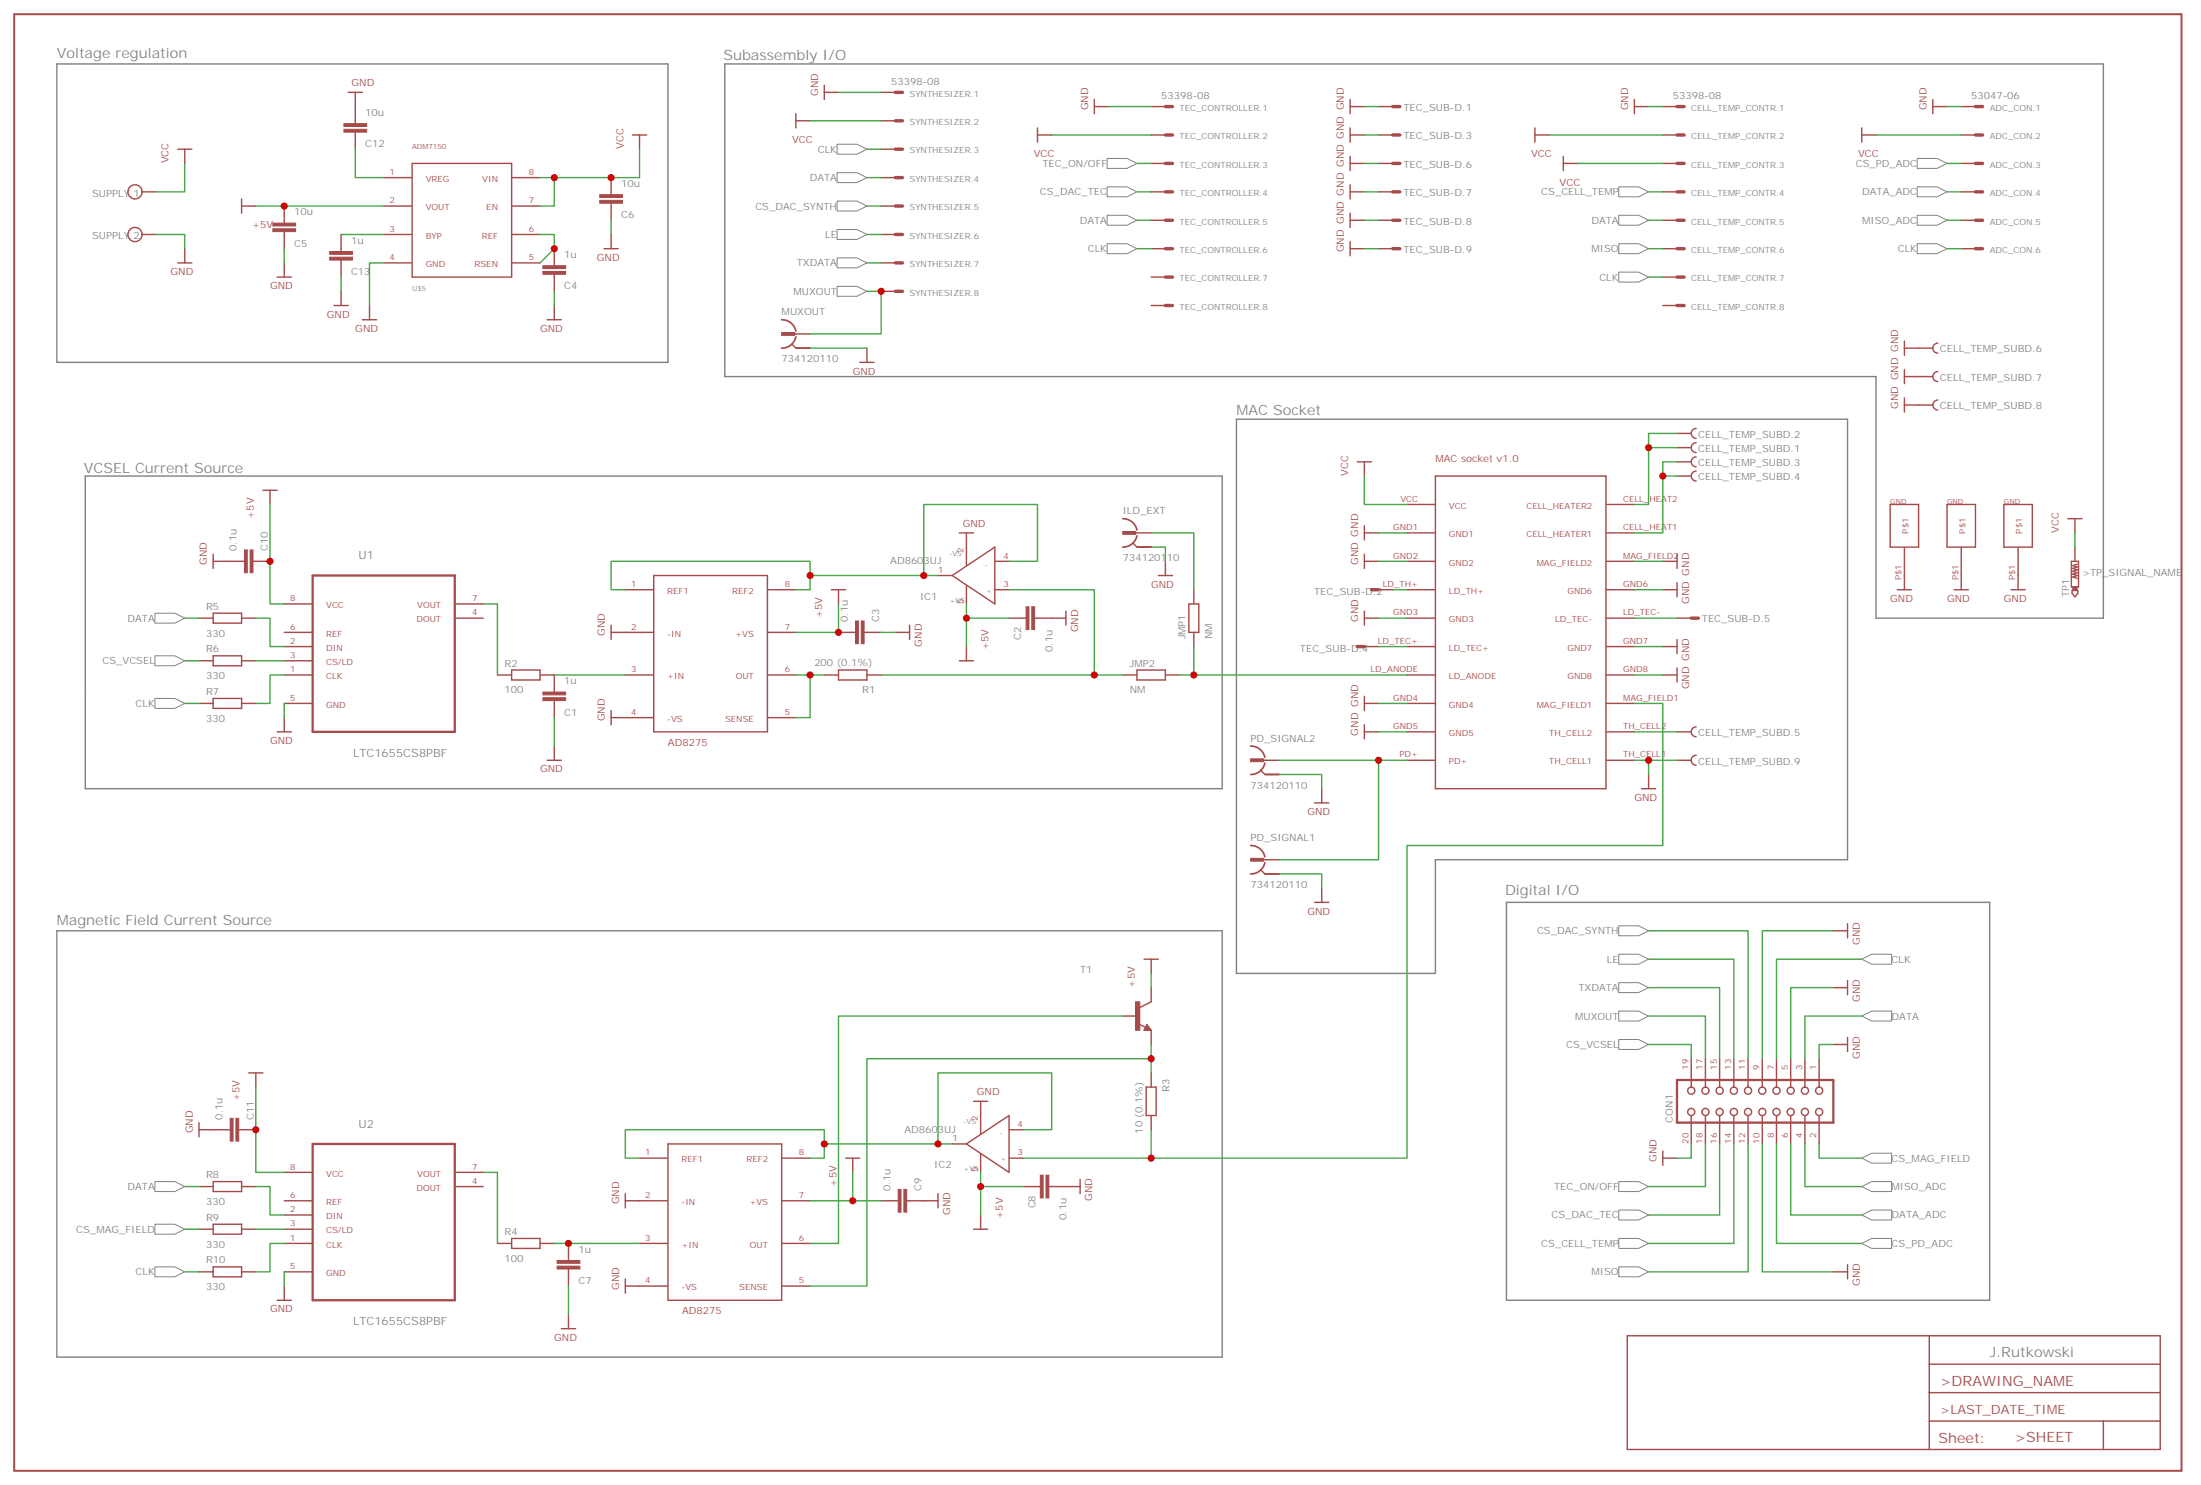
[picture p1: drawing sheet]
<svg xmlns="http://www.w3.org/2000/svg" width="546mm" height="369mm" viewBox="0 0 546 369" stroke-linecap="round" stroke-linejoin="round" font-family="sans-serif">
<path d="M14.1 15.9h151.7v74.1h-151.7zM179.9 15.9h342.2v137.6h-56.4v-60h-285.8zM21.2 118.2h282.2v77.6h-282.2zM306.9 104.1h151.7v109.3h-102.3v28.3h-49.4zM14.1 231.1h289.3v105.8h-289.3zM373.9 224h120v98.8h-120z" fill="none" stroke="#828282" stroke-width=".35"/>
<g fill="none" stroke="#a64a4a" stroke-width=".35">
<path d="M44.1 37h3.5M45.9 37v3.6M86.4 22.9h3.6M88.2 22.9v7.8M88.2 32.8v4.2M157 33.5h3.5M158.7 33.5v3.5M197.6 30h3.5M197.6 28.2v3.6M204.6 22.9h3.5M204.6 21.2v3.5M218.7 22.9h3.5"/>
<path d="M218.7 30h3.5M218.7 37h3.5M257.5 33.5h3.6M257.5 31.8v3.5M271.6 26.5h3.6M271.6 24.7v3.5M285.8 33.5h3.4M285.8 26.5h3.4M335.1 33.5h3.6M335.1 26.5h3.6M335.1 24.7v3.5M335.1 31.8v3.5"/>
<path d="M335.1 38.8v3.5M342.2 33.5h3.5M342.2 26.5h3.5M381 33.5h3.5M381 31.8v3.5M388.1 38.8v3.5M405.7 26.5h3.5M405.7 24.7v3.5M412.7 33.5h3.5M412.7 26.5h3.5M462.1 33.5h3.6M462.1 31.8v3.5"/>
<path d="M479.8 26.5h3.5M479.8 24.7v3.5M486.8 33.5h3.5M486.8 26.5h3.5M35.3 47.6a1.76 1.76 0 0 0-2.5-1.6 1.76 1.76 0 0 0-.4 3 1.76 1.76 0 0 0 2.8-.9l.1-.5M35.3 58.2h3.5M35.3 47.6h3.5M60 51.2h3.5M60 49.4v3.5M70.6 51.2v4.2M70.6 57.5v4.2M84.7 58.2v4.2"/>
<path d="M95.2 51.2h7M95.2 44.1h7M95.2 58.2h7M102.3 40.6h24.7v28.2h-24.7zM127.1 51.2h7M127.1 44.1h7M127.1 58.2h7M151.7 44.1v4.2M151.7 50.4v4.3M151.7 58.2v3.5M218.7 51.2h3.5M218.7 44.1h3.5"/>
<path d="M218.7 58.2h3.5M285.8 40.6h3.4M285.8 47.6h3.4M285.8 54.7h3.4M335.1 40.6h3.6M335.1 47.6h3.6M335.1 54.7h3.6M335.1 45.9v3.5M335.1 52.9v3.5M335.1 60v3.5M342.2 40.6h3.5M342.2 47.6h3.5"/>
<path d="M342.2 54.7h3.5M388.1 40.6h3.5M412.7 40.6h3.5M412.7 47.6h3.5M412.7 54.7h3.5M486.8 40.6h3.5M486.8 47.6h3.5M486.8 54.7h3.5M44.1 65.3h3.5M45.9 61.7v3.6M68.8 68.8h3.5M70.6 65.3v3.5"/>
<path d="M82.9 75.8h3.5M84.7 64.6v4.2M84.7 72.3v3.5M90 79.4h3.5M91.7 75.8v3.6M95.2 65.3h7M127.1 65.3h7M135.8 79.4h3.5M137.6 61.7v4.3M137.6 68.1v4.2M137.6 75.8v3.6M149.9 61.7h3.6"/>
<path d="M218.7 65.3h3.5M218.7 72.3h3.5M285.8 68.8h3.4M285.8 61.7h3.4M285.8 75.8h3.4M335.1 61.7h3.6M342.2 61.7h3.5M412.7 68.8h3.5M412.7 61.7h3.5M412.7 75.8h3.5M486.8 61.7h3.5M196.5 85.4l1.1 1"/>
<path d="M196.8 82.9h4.3M197.6 86.4h3.5M213.4 90h3.6M215.2 86.4v3.6M472.7 86.4h7M472.7 84.7v3.5M472.7 91.7v3.5M472.7 98.8v3.5M472.7 93.5h7M481 85.2a1.23 1.23 0 0 0-1.2 1.2 1.23 1.23 0 0 0 1.2 1.3M481 92.3a1.23 1.23 0 0 0-1.2 1.2 1.23 1.23 0 0 0 1.2 1.2M481 99.3a1.23 1.23 0 0 0-1.2 1.2 1.23 1.23 0 0 0 1.2 1.3"/>
<path d="M336.9 114.7h3.5M338.7 114.7v3.5M356.3 118.2h42.3v77.6h-42.3zM416.3 118.2h3.4M416.3 114.7h3.4M416.3 111.1h3.4M416.3 107.6h3.4M421 109.9a1.23 1.23 0 0 0-1.2 1.2 1.23 1.23 0 0 0 1.2 1.3M421 106.4a1.23 1.23 0 0 0-1.2 1.2 1.23 1.23 0 0 0 1.2 1.2M421 113.4a1.23 1.23 0 0 0-1.2 1.3 1.23 1.23 0 0 0 1.2 1.2M421 116.9a1.23 1.23 0 0 0-1.2 1.3 1.23 1.23 0 0 0 1.2 1.2M472.7 100.5h7"/>
<path d="M52.9 139.3h7.8M52.9 137.6v3.5M62.8 139.3h4.2M65.3 121.7h3.5M67 121.7v3.5M238.1 132.3h3.6M239.9 132.3v8.1M247 139.3h3.5M281.2 134.8l1 1M281.5 132.3h4.3M282.3 135.8h3.5M289.3 139.3v3.6"/>
<path d="M338.7 139.3h3.5M338.7 132.3h3.5M338.7 130.5v3.6M338.7 137.6v3.5M349.2 139.3h7M349.2 132.3h7M349.2 125.2h7M398.7 139.3h7M398.7 132.3h7M398.7 125.2h7M412.7 139.3h3.6M416.3 137.6v3.5"/>
<path d="M469.2 125.2h7v10.6h-7zM472.7 135.9v10.5M483.3 125.2h7.1v10.6h-7.1zM486.8 135.9v10.5M497.4 125.2h7.1v10.6h-7.1zM500.9 135.9v10.5M513.3 128.8h3.5M514.2 139.3h1.7v6.4h-1.7zM515.1 128.8v3.5M515.1 135.8v3.5M49.4 153.5h3.5M52.9 152.2h7.1v2.5h-7.1z"/>
<path d="M60 153.5h3.5M70.6 157h6.9M70.6 149.9h6.9M113 153.5h6.9M113 149.9h6.9M151.7 157h10.5M151.7 155.2v3.6M155.2 146.4h7M162.3 142.9h28.2v38.8h-28.2zM190.6 146.4h7M190.6 157h7M206.4 146.4h3.5"/>
<path d="M208.1 157h4.3M208.1 146.4v3.5M214.5 157h4.2M222.2 157h3.6M225.8 155.2v3.6M232.8 142.9h3.5M236.4 142.9l10.5-7.1v14.1zM239.9 145.3v4.6M247 146.4h3.5M250.5 153.5h4.2M256.8 153.5h7.8M264.6 151.7v3.5"/>
<path d="M287.5 142.9h3.5M295.1 149.9h2.5v7.1h-2.5zM296.3 146.4v3.5M296.3 157v3.5M338.7 153.5h3.5M338.7 151.7v3.5M342.3 146.4h3.4M349.2 153.5h7M349.2 146.4h7M398.7 153.5h7M398.7 146.4h7M412.7 146.4h3.6"/>
<path d="M416.3 153.5h3.4M416.3 144.6v3.6M416.3 158.8v3.5M471 146.4h3.5M485.1 146.4h3.5M499.2 146.4h3.5M514.3 146.6h1.5v.7l-.7 .9-.8-.9zM515.6 140.1l-1.1 .3 1.1 .4-1.1 .3 1.1 .4-1.1 .3 1.1 .4-1.1 .3 1.1 .4-1.1 .3 1.1 .4M49.4 174.6h3.5M49.4 164h3.5M52.9 162.8h7.1v2.5h-7.1zM52.9 173.4h7.1v2.5h-7.1z"/>
<path d="M60 174.6h3.5M60 164h3.5M70.6 174.6h6.9M70.6 167.6h6.9M70.6 160.5h6.9M70.6 178.2v3.5M70.6 164h6.9M123.5 167.6h3.4M127 166.3h7.1v2.5h-7.1zM134.1 167.6h3.5v4.2M137.6 173.9v4.3M151.7 178.2h10.5"/>
<path d="M151.7 176.4v3.5M155.2 167.6h7M190.6 167.6h7M190.6 178.2h7M204.6 167.6h3.5M208.1 166.3h7.1v2.5h-7.1zM215.3 167.6h3.4M238.1 164h3.6M239.9 160.5v3.5M278.7 167.6h3.5M282.2 166.3h7.1v2.5h-7.1zM289.3 167.6h3.5"/>
<path d="M338.7 174.6h3.5M338.7 172.9v3.5M338.7 179.9v3.5M338.7 160.5h3.5M349.2 174.6h7M349.2 167.6h7M349.2 160.5h7M398.7 174.6h7M398.7 167.6h7M398.7 160.5h7M412.7 167.6h3.6M412.7 160.5h3.6"/>
<path d="M416.3 165.8v3.5M68.8 181.7h3.5M135.8 188.7h3.5M137.6 185.2v3.5M312.9 191.2l1.1 1.1M313.3 188.7h4.2M314 192.3h3.5M326.3 199.3h3.5M328.1 195.8v3.5M338.7 181.7h3.5M349.2 188.7h7M349.2 181.7h7"/>
<path d="M398.7 188.7h7M398.7 181.7h7M407.5 195.8h3.5M409.2 192.3v3.5M416.3 188.7h3.4M416.3 181.7h3.4M421 180.4a1.23 1.23 0 0 0-1.2 1.3 1.23 1.23 0 0 0 1.2 1.2M421 187.5a1.23 1.23 0 0 0-1.2 1.2 1.23 1.23 0 0 0 1.2 1.3M312.9 215.9l1.1 1.1M313.3 213.4h4.2M314 217h3.5M284 238.1h3.5"/>
<path d="M285.8 238.1v3.6M326.3 224h3.5M328.1 220.5v3.5M455.1 231.1h3.5M458.6 229.3v3.5M278.7 252.2h3.5M282.6 254.2l1.8 .9M284.7 254.4l1.1 1.4h-1.8zM284.7 255.1l.2 .3h-.6l.4-.7 .7 .9h-1.1M285.8 248.7l-2.9 1.4M285.8 245.2v3.5M285.8 255.8v3.5"/>
<path d="M455.1 259.3h3.5M455.1 245.2h3.5M458.6 243.4v3.5M458.6 257.5v3.6M49.4 278.7v3.5M61.7 266.3h3.6M63.5 266.3v3.6M241.7 273.4h3.5M243.4 273.4v8.1M284.5 269.9h2.5v7h-2.5zM285.8 266.3v3.5M285.8 277v3.5"/>
<path d="M419.8 262.8v7M419.8 277v7M423.3 262.8v7M423.3 277v7M426.9 262.8v7M426.9 277v7M430.4 262.8v7M430.4 277v7M430.4 269.9a.88 .88 0 0 1 .8 1.2 .88 .88 0 0 1-1.4 .3 .88 .88 0 0 1 .2-1.5h.4M430.4 275.2a.88 .88 0 0 1 .8 1.2 .88 .88 0 0 1-1.4 .3 .88 .88 0 0 1 .2-1.5h.4M433.9 262.8v7M433.9 277v7"/>
<path d="M437.4 262.8v7M437.4 277v7M441 262.8v7M441 277v7M444.5 262.8v7M444.5 277v7M448 262.8v7M448 277v7M451.6 262.8v7M451.6 277v7M451.6 269.9a.88 .88 0 0 1 .8 1.2 .88 .88 0 0 1-1.5 .3 .88 .88 0 0 1 .3-1.5h.4M451.6 275.2a.88 .88 0 0 1 .8 1.2 .88 .88 0 0 1-1.5 .3 .88 .88 0 0 1 .3-1.5h.4"/>
<path d="M49.4 280.5h7.7M49.4 294.6h3.5M52.9 293.3h7.1v2.5h-7.1zM59.3 280.5h4.2M60 294.6h3.5M70.6 298.1h6.9M70.6 291h6.9M113 294.6h6.9M113 291h6.9M155.2 298.1h10.5M155.2 296.3v3.6M158.7 287.5h7"/>
<path d="M165.8 284h28.2v38.8h-28.2zM194.1 287.5h7M194.1 298.1h7M209.9 287.5h3.5M211.7 287.5v3.5M218.7 298.1h4.3M225.1 298.1h7.7M232.8 296.3v3.6M236.4 284h3.4M239.9 284l10.6-7.1v14.1zM243.4 286.5v4.5M250.5 287.5h3.5"/>
<path d="M250.5 280.5h3.5M254 294.6h4.2M260.3 294.6h7.8M268.1 292.8v3.5M412.7 287.5h3.6M412.7 285.8v3.5M49.4 305.2h3.5M49.4 315.7h3.5M52.9 303.9h7.1v2.5h-7.1zM52.9 314.5h7.1v2.5h-7.1zM60 305.2h3.5M60 315.7h3.5"/>
<path d="M70.6 319.3v3.5M70.6 308.7h6.9M70.6 305.2h6.9M70.6 301.6h6.9M70.6 315.7h6.9M123.5 308.7h3.4M127 307.4h7.1v2.5h-7.1zM134.1 308.7h3.5M141.1 308.7v4.2M141.1 315v4.3M155.2 319.3h10.5M155.2 317.5v3.5"/>
<path d="M158.7 308.7h7M194.1 308.7h7M194.1 319.3h7M241.7 305.2h3.5M243.4 301.6v3.6M455.1 315.7h3.5M458.6 314v3.5M68.8 322.8h3.5M139.3 329.8h3.6M141.1 326.3v3.5M403.9 331.6h132.3v28.2h-132.3zM478.9 331.6v28.2"/>
<path d="M478.9 338.7h57.3M478.9 352.8h57.3M478.9 345.7h57.3M522.1 352.8v7"/>
<circle cx="33.5" cy="58.2" r="1.76"/>
<circle cx="419.8" cy="270.8" r=".88"/>
<circle cx="419.8" cy="276" r=".88"/>
<circle cx="423.3" cy="270.8" r=".88"/>
<circle cx="423.3" cy="276" r=".88"/>
<circle cx="426.9" cy="270.8" r=".88"/>
<circle cx="426.9" cy="276" r=".88"/>
<circle cx="433.9" cy="270.8" r=".88"/>
<circle cx="433.9" cy="276" r=".88"/>
<circle cx="437.4" cy="270.8" r=".88"/>
<circle cx="437.4" cy="276" r=".88"/>
<circle cx="441" cy="270.8" r=".88"/>
<circle cx="441" cy="276" r=".88"/>
<circle cx="444.5" cy="270.8" r=".88"/>
<circle cx="444.5" cy="276" r=".88"/>
<circle cx="448" cy="276" r=".88"/>
<circle cx="448" cy="270.8" r=".88"/>
</g>
<g fill="#a64a4a" stroke="#a64a4a" stroke-width=".25">
<path d="M134.8 173.2h5.6v.7h-5.6z"/>
<path d="M134.8 171.8h5.6v.7h-5.6z"/>
<path d="M254.7 150.6h.7v5.7h-.7z"/>
<path d="M256.1 150.6h.7v5.7h-.7z"/>
<path d="M213.8 154.2h.7v5.6h-.7z"/>
<path d="M212.4 154.2h.7v5.6h-.7z"/>
<path d="M134.8 67.4h5.6v.7h-5.6z"/>
<path d="M134.8 66h5.6v.7h-5.6z"/>
<path d="M67.7 56.8h5.7v.7h-5.7z"/>
<path d="M67.7 55.4h5.7v.7h-5.7z"/>
<path d="M148.9 49.7h5.6v.7h-5.6z"/>
<path d="M148.9 48.3h5.6v.7h-5.6z"/>
<path d="M281.9 248.7h1v7.1h-1z"/>
<path d="M138.3 314.3h5.6v.7h-5.6z"/>
<path d="M138.3 312.9h5.6v.7h-5.6z"/>
<path d="M258.2 291.7h.7v5.7h-.7z"/>
<path d="M259.6 291.7h.7v5.7h-.7z"/>
<path d="M224.4 295.3h.7v5.6h-.7z"/>
<path d="M223 295.3h.7v5.6h-.7z"/>
<path d="M194 82.6h3.2v.7h-3.2z"/>
<path d="M310.4 188.4h3.2v.7h-3.2z"/>
<path d="M62.1 136.5h.7v5.7h-.7z"/>
<path d="M60.7 136.5h.7v5.7h-.7z"/>
<path d="M58.6 277.6h.7v5.7h-.7z"/>
<path d="M57.1 277.6h.8v5.7h-.8z"/>
<path d="M278.7 131.9h3.2v.7h-3.2z"/>
<path d="M310.4 213.1h3.2v.7h-3.2z"/>
<path d="M85.4 32.1h5.6v.7h-5.6z"/>
<path d="M85.4 30.7h5.6v.7h-5.6z"/>
<path d="M81.8 63.9h5.7v.7h-5.7z"/>
<path d="M81.8 62.4h5.7v.7h-5.7z"/>
<path d="M514.5 145.7h1.1v.9h-1.1z"/>
</g>
<path d="M77.6 142.9h35.3v38.8h-35.3zM416.3 268.1h38.8v10.6h-38.8zM77.6 284h35.3v38.8h-35.3z" fill="none" stroke="#a64a4a" stroke-width=".56"/>
<path d="M3.5 3.5h538v361.6h-538z" fill="none" stroke="#a64a4a" stroke-width=".49"/>
<g fill="none" stroke="#a64a4a" stroke-width=".85">
<path d="M222.2 22.9h1.8M222.2 30h1.8M222.2 37h1.8M289.3 26.5h1.7M289.3 33.5h1.7M345.7 26.5h1.8M345.7 33.5h1.8M416.3 26.5h1.7M416.3 33.5h1.7M490.4 26.5h1.7M490.4 33.5h1.7M222.2 44.1h1.8"/>
<path d="M222.2 51.2h1.8M222.2 58.2h1.8M289.3 40.6h1.7M289.3 47.6h1.7M289.3 54.7h1.7M345.7 40.6h1.8M345.7 47.6h1.8M345.7 54.7h1.8M416.3 40.6h1.7M416.3 47.6h1.7M416.3 54.7h1.7M490.4 40.6h1.7"/>
<path d="M490.4 47.6h1.7M490.4 54.7h1.7M222.2 65.3h1.8M222.2 72.3h1.8M289.3 61.7h1.7M289.3 68.8h1.7M289.3 75.8h1.7M345.7 61.7h1.8M416.3 61.7h1.7M416.3 68.8h1.7M416.3 75.8h1.7M490.4 61.7h1.7"/>
<path d="M340.4 146.4h1.8M419.8 153.5h1.8M336.9 160.5h1.8"/>
</g>
<path d="M194 79.4a3.5 3.5 0 0 1 3.6 2.8M197.6 83.6a3.5 3.5 0 0 1-3.6 2.8M278.7 128.8a3.5 3.5 0 0 1 3.5 2.8M282.2 133a3.5 3.5 0 0 1-3.5 2.8M310.4 185.2a3.5 3.5 0 0 1 3.6 2.8M314 189.4a3.5 3.5 0 0 1-3.6 2.9M310.4 209.9a3.5 3.5 0 0 1 3.6 2.8M314 214.1a3.5 3.5 0 0 1-3.6 2.9" fill="none" stroke="#a64a4a" stroke-width=".42"/>
<g fill="none" stroke="#4aa64a" stroke-width=".35">
<path d="M158.7 37v7.1h-21.1v7.1h-3.5M201.1 30h17.6M208.1 22.9h10.6M261.1 33.5h24.7M275.2 26.5h10.6M338.7 26.5h3.5M338.7 33.5h3.5M384.5 33.5h28.2M409.2 26.5h3.5M465.7 33.5h21.1M483.3 26.5h3.5M38.8 58.2h7.1v3.5"/>
<path d="M45.9 40.6v7h-7.1M63.5 51.2h31.7M134.1 44.1h3.5M151.7 54.7v3.5M215.2 44.1h3.5M282.2 54.7h3.6M338.7 40.6h3.5M338.7 47.6h3.5M338.7 54.7h3.5M391.6 40.6h21.1M409.2 54.7h3.5M70.6 61.7v3.6"/>
<path d="M84.7 68.8v3.5M95.2 65.3h-3.5v10.5M137.6 72.3v3.5M338.7 61.7h3.5M201.1 86.4h14.1M338.7 118.2v7h10.5M67 125.2v24.7h3.6M250.5 139.3h7v-14.1h-28.2v17.7h3.5M285.8 135.8h3.5v3.5M342.2 139.3h7M342.2 132.3h7M405.7 139.3h7"/>
<path d="M515.1 132.3v3.5M45.9 153.5h3.5M63.5 153.5h3.5v7h3.6M119.9 149.9h3.6v17.7M155.2 146.4h-3.5v-7.1h49.4v7.1h-3.5M201.1 142.9h28.2M208.1 149.9v7.1h-10.5M218.7 157h3.5M239.9 149.9v10.6M239.9 153.5h10.6M250.5 146.4h21.1v21.2h-52.9M342.2 153.5h7"/>
<path d="M405.7 146.4h7M63.5 164h7.1M70.6 167.6h-3.6v7h-3.5M70.6 174.6v3.6M137.6 167.6h17.6M137.6 178.2v7M197.6 167.6h3.5v10.6h-3.5M201.1 167.6h3.5M271.6 167.6h7.1M342.2 174.6h7M405.7 174.6h7v35.3h-63.5v77.6h-63.4M405.7 167.6h7"/>
<path d="M405.7 160.5h7M317.5 192.3h10.6v3.5M342.2 181.7h7M405.7 188.7h10.6M409.2 188.7v3.6M317.5 217h10.6v3.5M455.1 231.1h-17.7v31.7M278.7 252.2h-70.6v56.5h-7M285.8 259.3v3.5h-70.6v56.5h-14.1M285.8 241.7v3.5M455.1 259.3h-3.5v3.5M455.1 245.2h-10.6v17.6"/>
<path d="M462.1 252.2h-14.1v10.6M63.5 269.9v21.1h7.1M285.8 262.8v3.5M45.9 294.6h3.5M119.9 291h3.6v17.7M158.7 287.5h-3.5v-7h49.4v7h-3.5M204.6 284h28.2M211.7 291v7.1h-10.6M211.7 298.1h7M243.4 291v10.6M243.4 294.6h10.6M254 280.5h7.1v-14.2h-28.3v17.7h3.6"/>
<path d="M285.8 280.5v7h-31.8M419.8 284v3.5h-3.5M437.4 284v31.7h17.7M70.6 315.7v3.6M137.6 308.7h21.1M141.1 319.3v7"/>
</g>
<g fill="#fff" stroke="#828282" stroke-width=".25">
<path d="M38.5 152.2h4.9l2.5 1.3-2.5 1.2h-4.9z"/>
<path d="M38.5 293.3h4.9l2.5 1.3-2.5 1.2h-4.9z"/>
<path d="M207.8 42.9h4.9l2.5 1.2-2.5 1.2h-4.9z"/>
<path d="M274.8 53.4h5l2.4 1.3-2.4 1.2h-5z"/>
<path d="M462.1 252.2l2.5-1.2h4.9v2.5h-4.9z"/>
<path d="M401.8 53.4h5l2.4 1.3-2.4 1.2h-5z"/>
</g>
<path d="M45.9 164h3.5M409.2 259.3h10.6v3.5" fill="none" stroke="#4aa64a" stroke-width=".35"/>
<g fill="#fff" stroke="#828282" stroke-width=".25">
<path d="M38.5 162.8h4.9l2.5 1.2-2.5 1.3h-4.9z"/>
<path d="M401.8 258.1h5l2.4 1.2-2.4 1.2h-5z"/>
</g>
<path d="M215.2 37h3.5M282.2 61.7h3.6M409.2 68.8h3.5M483.3 61.7h3.5M45.9 174.6h3.5M462.1 238.1h-21.1v24.7M45.9 315.7h3.5" fill="none" stroke="#4aa64a" stroke-width=".35"/>
<g fill="#fff" stroke="#828282" stroke-width=".25">
<path d="M38.5 173.4h4.9l2.5 1.2-2.5 1.3h-4.9z"/>
<path d="M38.5 314.5h4.9l2.5 1.2-2.5 1.3h-4.9z"/>
<path d="M207.8 35.8h4.9l2.5 1.2-2.5 1.3h-4.9z"/>
<path d="M274.8 60.5h5l2.4 1.2-2.4 1.3h-5z"/>
<path d="M475.9 60.5h4.9l2.5 1.2-2.5 1.3h-4.9z"/>
<path d="M462.1 238.1l2.5-1.2h4.9v2.5h-4.9z"/>
<path d="M401.8 67.6h5l2.4 1.2-2.4 1.2h-5z"/>
</g>
<path d="M63.5 294.6h3.5v7h3.6M451.6 284v3.5h10.5M45.9 305.2h3.5M63.5 305.2h7.1M70.6 308.7h-3.6v7h-3.5" fill="none" stroke="#4aa64a" stroke-width=".35"/>
<g fill="#fff" stroke="#828282" stroke-width=".25">
<path d="M38.5 303.9h4.9l2.5 1.3-2.5 1.2h-4.9z"/>
<path d="M462.1 287.5l2.5-1.2h4.9v2.4h-4.9z"/>
</g>
<path d="M215.2 51.2h3.5M409.2 231.1h24.7v31.7" fill="none" stroke="#4aa64a" stroke-width=".35"/>
<g fill="#fff" stroke="#828282" stroke-width=".25">
<path d="M207.8 49.9h4.9l2.5 1.3-2.5 1.2h-4.9z"/>
<path d="M401.8 229.8h5l2.4 1.3-2.4 1.2h-5z"/>
</g>
<path d="M215.2 58.2h3.5M409.2 238.1h21.2v24.7" fill="none" stroke="#4aa64a" stroke-width=".35"/>
<g fill="#fff" stroke="#828282" stroke-width=".25">
<path d="M207.8 57h4.9l2.5 1.2-2.5 1.2h-4.9z"/>
<path d="M401.8 236.9h5l2.4 1.2-2.4 1.3h-5z"/>
</g>
<path d="M215.2 65.3h3.5M409.2 245.2h17.7v17.6" fill="none" stroke="#4aa64a" stroke-width=".35"/>
<g fill="#fff" stroke="#828282" stroke-width=".25">
<path d="M207.8 64h4.9l2.5 1.3-2.5 1.2h-4.9z"/>
<path d="M401.8 243.9h5l2.4 1.3-2.4 1.2h-5z"/>
</g>
<path d="M215.2 72.3h3.5v10.6h-17.6M409.2 252.2h14.1v10.6" fill="none" stroke="#4aa64a" stroke-width=".35"/>
<g fill="#fff" stroke="#828282" stroke-width=".25">
<path d="M207.8 71.1h4.9l2.5 1.2-2.5 1.3h-4.9z"/>
<path d="M401.8 251h5l2.4 1.2-2.4 1.3h-5z"/>
</g>
<path d="M282.2 40.6h3.6M317.5 188.7h31.7M342.2 188.7v24.7h-24.7M423.3 284v10.6h-14.1" fill="none" stroke="#4aa64a" stroke-width=".35"/>
<g fill="#fff" stroke="#828282" stroke-width=".25">
<path d="M274.8 39.3h5l2.4 1.3-2.4 1.2h-5z"/>
<path d="M401.8 293.3h5l2.4 1.3-2.4 1.2h-5z"/>
</g>
<path d="M282.2 47.6h3.6M426.9 284v17.6h-17.7" fill="none" stroke="#4aa64a" stroke-width=".35"/>
<g fill="#fff" stroke="#828282" stroke-width=".25">
<path d="M274.8 46.4h5l2.4 1.2-2.4 1.3h-5z"/>
<path d="M401.8 300.4h5l2.4 1.2-2.4 1.3h-5z"/>
</g>
<path d="M409.2 47.6h3.5M345.7 146.4h3.5M405.7 153.5h10.6M342.2 160.5h7M430.4 284v24.7h-21.2" fill="none" stroke="#4aa64a" stroke-width=".35"/>
<g fill="#fff" stroke="#828282" stroke-width=".25">
<path d="M401.8 307.4h5l2.4 1.3-2.4 1.2h-5z"/>
<path d="M401.8 46.4h5l2.4 1.2-2.4 1.3h-5z"/>
</g>
<path d="M409.2 61.7h3.5M433.9 284v31.7h-24.7" fill="none" stroke="#4aa64a" stroke-width=".35"/>
<g fill="#fff" stroke="#828282" stroke-width=".25">
<path d="M401.8 314.5h5l2.4 1.2-2.4 1.3h-5z"/>
<path d="M401.8 60.5h5l2.4 1.2-2.4 1.3h-5z"/>
</g>
<path d="M483.3 40.6h3.5M405.7 181.7h10.6M441 284v24.7h21.1" fill="none" stroke="#4aa64a" stroke-width=".35"/>
<g fill="#fff" stroke="#828282" stroke-width=".25">
<path d="M475.9 39.3h4.9l2.5 1.3-2.5 1.2h-4.9z"/>
<path d="M462.1 308.7l2.5-1.3h4.9v2.5h-4.9z"/>
</g>
<path d="M483.3 47.6h3.5M444.5 284v17.6h17.6" fill="none" stroke="#4aa64a" stroke-width=".35"/>
<g fill="#fff" stroke="#828282" stroke-width=".25">
<path d="M475.9 46.4h4.9l2.5 1.2-2.5 1.3h-4.9z"/>
<path d="M462.1 301.6l2.5-1.2h4.9v2.5h-4.9z"/>
</g>
<path d="M483.3 54.7h3.5M448 284v10.6h14.1" fill="none" stroke="#4aa64a" stroke-width=".35"/>
<g fill="#fff" stroke="#828282" stroke-width=".25">
<path d="M475.9 53.4h4.9l2.5 1.3-2.5 1.2h-4.9z"/>
<path d="M462.1 294.6l2.5-1.3h4.9v2.5h-4.9z"/>
</g>
<path d="M88.2 37v7.1h7M84.7 58.2h10.5M134.1 58.2h3.5v3.5l-3.5 3.6M409.2 111.1h7.1M412.7 118.2h3.6M416.3 107.6h-7.1v17.6h-3.5M416.3 114.7h-3.6v17.6h-7M285.8 132.3h10.5v14.1M292.8 167.6h3.5M296.3 160.5v7.1h52.9" fill="none" stroke="#4aa64a" stroke-width=".35"/>
<g fill="#c00">
<circle cx="201.1" cy="167.6" r=".88"/>
<circle cx="271.6" cy="167.6" r=".88"/>
<circle cx="229.3" cy="142.9" r=".88"/>
<circle cx="201.1" cy="142.9" r=".88"/>
<circle cx="409.2" cy="188.7" r=".88"/>
<circle cx="151.7" cy="44.1" r=".88"/>
<circle cx="137.6" cy="44.1" r=".88"/>
<circle cx="70.6" cy="51.2" r=".88"/>
<circle cx="239.9" cy="153.5" r=".88"/>
<circle cx="208.1" cy="157" r=".88"/>
<circle cx="243.4" cy="294.6" r=".88"/>
<circle cx="211.7" cy="298.1" r=".88"/>
<circle cx="67" cy="139.3" r=".88"/>
<circle cx="63.5" cy="280.5" r=".88"/>
<circle cx="232.8" cy="284" r=".88"/>
<circle cx="204.6" cy="284" r=".88"/>
<circle cx="141.1" cy="308.7" r=".88"/>
<circle cx="285.8" cy="287.5" r=".88"/>
<circle cx="285.8" cy="262.8" r=".88"/>
<circle cx="218.7" cy="72.3" r=".88"/>
<circle cx="342.2" cy="188.7" r=".88"/>
<circle cx="409.2" cy="111.1" r=".88"/>
<circle cx="412.8" cy="118.2" r=".88"/>
<circle cx="296.3" cy="167.6" r=".88"/>
<circle cx="137.6" cy="61.7" r=".88"/>
</g>
<g font-size="3.5" fill="#838383">
<text x="14.1" y="14.5">Voltage regulation</text>
<text x="179.6" y="14.8">Subassembly I/O</text>
<text x="306.9" y="103">MAC Socket</text>
<text x="20.8" y="117.5">VCSEL Current Source</text>
<text x="373.6" y="222.2">Digital I/O</text>
<text x="14.1" y="229.7">Magnetic Field Current Source</text>
<text x="493.9" y="336.9">J.Rutkowski</text>
</g>
<g font-size="3.5" fill="#a54b4b">
<text x="481.5" y="344">&gt;DRAWING_NAME</text>
<text x="481.2" y="358.2">Sheet:</text>
<text x="500.1" y="358.1">&gt;SHEET</text>
</g>
<text font-size="3.2" fill="#a54b4b" x="481.5" y="351">&gt;LAST_DATE_TIME</text>
<g font-size="2.8" fill="#838383">
<text x="89" y="138.8">U1</text>
<text x="87.7" y="187.9">LTC1655CS8PBF</text>
<text x="89" y="279.9">U2</text>
<text x="87.7" y="329">LTC1655CS8PBF</text>
</g>
<g font-size="2.5" fill="#a54b4b">
<text x="87.3" y="21.4">GND</text>
<text x="203.1" y="23.8" transform="rotate(-90 203.1 23.8)">GND</text>
<text x="270.1" y="27.4" transform="rotate(-90 270.1 27.4)">GND</text>
<text x="404.1" y="27.4" transform="rotate(-90 404.1 27.4)">GND</text>
<text x="478.2" y="27.4" transform="rotate(-90 478.2 27.4)">GND</text>
<text x="196.6" y="35.5">VCC</text>
<text x="41.8" y="40.6" transform="rotate(-90 41.8 40.6)">VCC</text>
<text x="154.7" y="37" transform="rotate(-90 154.7 37)">VCC</text>
<text x="256.6" y="39">VCC</text>
<text x="380.1" y="39">VCC</text>
<text x="461.2" y="39">VCC</text>
<text x="387.1" y="46.1">VCC</text>
<text x="62.6" y="56.7">+5V</text>
<text x="148.2" y="64.8">GND</text>
<text x="333.6" y="62.7" transform="rotate(-90 333.6 62.7)">GND GND GND GND GND GND</text>
<text x="42.3" y="68.3">GND</text>
<text x="67" y="71.8">GND</text>
<text x="81.1" y="78.9">GND</text>
<text x="88.2" y="82.4">GND</text>
<text x="134.1" y="82.4">GND</text>
<text x="211.7" y="93">GND</text>
<text x="471.2" y="101.5" transform="rotate(-90 471.2 101.5)">GND GND GND</text>
<text x="334.6" y="118.2" transform="rotate(-90 334.6 118.2)">VCC</text>
<text x="356.3" y="114.7">MAC socket v1.0</text>
<text x="63" y="128.8" transform="rotate(-90 63 128.8)">+5V</text>
<text x="239" y="130.7">GND</text>
<text x="511" y="132.3" transform="rotate(-90 511 132.3)">VCC</text>
<text x="51.4" y="140.3" transform="rotate(-90 51.4 140.3)">GND</text>
<text x="337.1" y="140.3" transform="rotate(-90 337.1 140.3)">GND GND</text>
<text x="285.8" y="145.9">GND</text>
<text x="419.3" y="149.9" transform="rotate(-90 419.3 149.9)">GND GND</text>
<text x="469.2" y="149.4">GND</text>
<text x="483.3" y="149.4">GND</text>
<text x="497.4" y="149.4">GND</text>
<text x="204.1" y="153.5" transform="rotate(-90 204.1 153.5)">+5V</text>
<text x="337.1" y="154.4" transform="rotate(-90 337.1 154.4)">GND</text>
<text x="150.1" y="157.9" transform="rotate(-90 150.1 157.9)">GND</text>
<text x="228.8" y="160.5" transform="rotate(-90 228.8 160.5)">GND</text>
<text x="245.4" y="161.4" transform="rotate(-90 245.4 161.4)">+5V</text>
<text x="267.6" y="157" transform="rotate(-90 267.6 157)">GND</text>
<text x="419.3" y="171.1" transform="rotate(-90 419.3 171.1)">GND GND</text>
<text x="150.1" y="179.1" transform="rotate(-90 150.1 179.1)">GND</text>
<text x="67" y="184.7">GND</text>
<text x="165.8" y="185.2">AD8275</text>
<text x="337.1" y="182.6" transform="rotate(-90 337.1 182.6)">GND GND</text>
<text x="134.1" y="191.8">GND</text>
<text x="324.6" y="202.4">GND</text>
<text x="405.7" y="198.8">GND</text>
<text x="324.6" y="227">GND</text>
<text x="461.6" y="234.6" transform="rotate(-90 461.6 234.6)">GND</text>
<text x="281.7" y="245.2" transform="rotate(-90 281.7 245.2)">+5V</text>
<text x="461.6" y="248.7" transform="rotate(-90 461.6 248.7)">GND</text>
<text x="461.6" y="262.8" transform="rotate(-90 461.6 262.8)">GND</text>
<text x="59.5" y="273.4" transform="rotate(-90 59.5 273.4)">+5V</text>
<text x="242.5" y="271.9">GND</text>
<text x="47.8" y="281.4" transform="rotate(-90 47.8 281.4)">GND</text>
<text x="411.2" y="288.4" transform="rotate(-90 411.2 288.4)">GND</text>
<text x="153.7" y="299" transform="rotate(-90 153.7 299)">GND</text>
<text x="207.6" y="294.6" transform="rotate(-90 207.6 294.6)">+5V</text>
<text x="271.1" y="298.1" transform="rotate(-90 271.1 298.1)">GND</text>
<text x="235.9" y="301.6" transform="rotate(-90 235.9 301.6)">GND</text>
<text x="248.9" y="302.5" transform="rotate(-90 248.9 302.5)">+5V</text>
<text x="153.7" y="320.2" transform="rotate(-90 153.7 320.2)">GND</text>
<text x="461.6" y="319.3" transform="rotate(-90 461.6 319.3)">GND</text>
<text x="67" y="325.8">GND</text>
<text x="169.3" y="326.3">AD8275</text>
<text x="137.6" y="332.9">GND</text>
</g>
<g font-size="2.5" fill="#838383">
<text x="221.2" y="21">53398-08</text>
<text x="90.7" y="28.8">10u</text>
<text x="288.2" y="24.5">53398-08</text>
<text x="348.4" y="27.5">TEC_SUB-D.1</text>
<text x="415.2" y="24.5">53398-08</text>
<text x="489.3" y="24.5">53047-06</text>
<text x="348.4" y="34.6">TEC_SUB-D.3</text>
<text x="90.7" y="36.5">C12</text>
<text x="203" y="37.9">CLK</text>
<text x="258.7" y="41.4">TEC_ON/OFF</text>
<text x="348.4" y="41.6">TEC_SUB-D.6</text>
<text x="460.6" y="41.4">CS_PD_ADC</text>
<text x="154.2" y="46.4">10u</text>
<text x="201" y="45">DATA</text>
<text x="22.9" y="48.9">SUPPLY.1</text>
<text x="73" y="53.4">10u</text>
<text x="187.5" y="52">CS_DAC_SYNTH</text>
<text x="258.1" y="48.5">CS_DAC_TEC</text>
<text x="348.4" y="48.7">TEC_SUB-D.7</text>
<text x="382.6" y="48.5">CS_CELL_TEMP</text>
<text x="462.2" y="48.5">DATA_ADC</text>
<text x="22.9" y="59.4">SUPPLY.2</text>
<text x="154.2" y="54.2">C6</text>
<text x="204.9" y="59.1">LE</text>
<text x="268" y="55.5">DATA</text>
<text x="348.4" y="55.7">TEC_SUB-D.8</text>
<text x="395" y="55.5">DATA</text>
<text x="462.3" y="55.5">MISO_ADC</text>
<text x="73" y="61.2">C5</text>
<text x="87.1" y="60.5">1u</text>
<text x="140.1" y="64">1u</text>
<text x="270" y="62.6">CLK</text>
<text x="348.4" y="62.8">TEC_SUB-D.9</text>
<text x="395.1" y="62.6">MISO</text>
<text x="471.1" y="62.6">CLK</text>
<text x="87.1" y="68.3">C13</text>
<text x="140.1" y="71.8">C4</text>
<text x="197.8" y="66.1">TXDATA</text>
<text x="397" y="69.7">CLK</text>
<text x="196.9" y="73.2">MUXOUT</text>
<text x="194" y="78.3">MUXOUT</text>
<text x="194" y="90">734120110</text>
<text x="481.5" y="87.5">CELL_TEMP_SUBD.6</text>
<text x="481.5" y="94.5">CELL_TEMP_SUBD.7</text>
<text x="481.5" y="101.6">CELL_TEMP_SUBD.8</text>
<text x="421.6" y="112.2">CELL_TEMP_SUBD.1</text>
<text x="421.6" y="108.7">CELL_TEMP_SUBD.2</text>
<text x="421.6" y="115.7">CELL_TEMP_SUBD.3</text>
<text x="421.6" y="119.2">CELL_TEMP_SUBD.4</text>
<text x="278.7" y="127.7">ILD_EXT</text>
<text x="58.7" y="136.9" transform="rotate(-90 58.7 136.9)">0.1u</text>
<text x="66.5" y="136.9" transform="rotate(-90 66.5 136.9)">C10</text>
<text x="221" y="140.1">AD8603UJ</text>
<text x="278.7" y="139.3">734120110</text>
<text x="516.8" y="142.9">&gt;TP_SIGNAL_NAME</text>
<text x="228.4" y="148.9">IC1</text>
<text x="326.2" y="147.8">TEC_SUB-D.2</text>
<text x="513.6" y="148.2" transform="rotate(-90 513.6 148.2)">TP1</text>
<text x="31.7" y="154.3">DATA</text>
<text x="51.2" y="151.4">R5</text>
<text x="210.4" y="154.5" transform="rotate(-90 210.4 154.5)">0.1u</text>
<text x="218.2" y="154.5" transform="rotate(-90 218.2 154.5)">C3</text>
<text x="422.5" y="154.5">TEC_SUB-D.5</text>
<text x="51.2" y="158">330</text>
<text x="51.2" y="162">R6</text>
<text x="253.5" y="158.9" transform="rotate(-90 253.5 158.9)">C2</text>
<text x="261.2" y="161.9" transform="rotate(-90 261.2 161.9)">0.1u</text>
<text x="294.3" y="158.8" transform="rotate(-90 294.3 158.8)">JMP1</text>
<text x="300.9" y="158.8" transform="rotate(-90 300.9 158.8)">NM</text>
<text x="322.7" y="161.9">TEC_SUB-D.4</text>
<text x="25.4" y="164.9">CS_VCSEL</text>
<text x="125.2" y="165.5">R2</text>
<text x="202.1" y="165.5">200 (0.1%)</text>
<text x="280.5" y="165.5">JMP2</text>
<text x="51.2" y="168.6">330</text>
<text x="51.2" y="172.5">R7</text>
<text x="125.2" y="172.2">100</text>
<text x="140.1" y="169.9">1u</text>
<text x="214" y="172.1">R1</text>
<text x="280.5" y="172.2">NM</text>
<text x="33.6" y="175.5">CLK</text>
<text x="51.2" y="179.2">330</text>
<text x="140.1" y="177.6">C1</text>
<text x="310.4" y="184.2">PD_SIGNAL2</text>
<text x="421.6" y="182.7">CELL_TEMP_SUBD.5</text>
<text x="421.6" y="189.8">CELL_TEMP_SUBD.9</text>
<text x="310.4" y="195.8">734120110</text>
<text x="310.4" y="208.8">PD_SIGNAL1</text>
<text x="310.4" y="220.5">734120110</text>
<text x="381.5" y="231.9">CS_DAC_SYNTH</text>
<text x="398.9" y="239">LE</text>
<text x="469.5" y="239">CLK</text>
<text x="268.1" y="241.7">T1</text>
<text x="391.8" y="246">TXDATA</text>
<text x="391" y="253.1">MUXOUT</text>
<text x="469.5" y="253.1">DATA</text>
<text x="388.8" y="260.2">CS_VCSEL</text>
<text x="290.3" y="271.1" transform="rotate(-90 290.3 271.1)">R3</text>
<text x="55.2" y="278" transform="rotate(-90 55.2 278)">0.1u</text>
<text x="63" y="278" transform="rotate(-90 63 278)">C11</text>
<text x="224.5" y="281.2">AD8603UJ</text>
<text x="283.6" y="281.4" transform="rotate(-90 283.6 281.4)">10 (0.1%)</text>
<text x="415.2" y="278.7" transform="rotate(-90 415.2 278.7)">CON1</text>
<text x="51.2" y="292.5">R8</text>
<text x="231.9" y="290">IC2</text>
<text x="469.5" y="288.4">CS_MAG_FIELD</text>
<text x="31.7" y="295.4">DATA</text>
<text x="51.2" y="299.2">330</text>
<text x="221" y="295.6" transform="rotate(-90 221 295.6)">0.1u</text>
<text x="228.8" y="295.6" transform="rotate(-90 228.8 295.6)">C9</text>
<text x="385.7" y="295.4">TEC_ON/OFF</text>
<text x="469.5" y="295.4">MISO_ADC</text>
<text x="51.2" y="303.1">R9</text>
<text x="257" y="300" transform="rotate(-90 257 300)">C8</text>
<text x="264.8" y="303" transform="rotate(-90 264.8 303)">0.1u</text>
<text x="385.1" y="302.5">CS_DAC_TEC</text>
<text x="469.5" y="302.5">DATA_ADC</text>
<text x="18.9" y="306">CS_MAG_FIELD</text>
<text x="51.2" y="309.7">330</text>
<text x="125.2" y="306.6">R4</text>
<text x="143.6" y="311">1u</text>
<text x="382.6" y="309.5">CS_CELL_TEMP</text>
<text x="469.5" y="309.5">CS_PD_ADC</text>
<text x="33.6" y="316.6">CLK</text>
<text x="51.2" y="313.7">R10</text>
<text x="125.2" y="313.3">100</text>
<text x="395.1" y="316.6">MISO</text>
<text x="51.2" y="320.3">330</text>
<text x="143.6" y="318.7">C7</text>
</g>
<g font-size="2.1" fill="#838383">
<text x="225.8" y="24">SYNTHESIZER.1</text>
<text x="292.8" y="27.5">TEC_CONTROLLER.1</text>
<text x="419.8" y="27.5">CELL_TEMP_CONTR.1</text>
<text x="493.9" y="27.5">ADC_CON.1</text>
<text x="225.8" y="31">SYNTHESIZER.2</text>
<text x="292.8" y="34.6">TEC_CONTROLLER.2</text>
<text x="419.8" y="34.6">CELL_TEMP_CONTR.2</text>
<text x="493.9" y="34.6">ADC_CON.2</text>
<text x="225.8" y="38.1">SYNTHESIZER.3</text>
<text x="292.8" y="41.6">TEC_CONTROLLER.3</text>
<text x="419.8" y="41.6">CELL_TEMP_CONTR.3</text>
<text x="493.9" y="41.6">ADC_CON.3</text>
<text x="225.8" y="45.2">SYNTHESIZER.4</text>
<text x="225.8" y="52.2">SYNTHESIZER.5</text>
<text x="292.8" y="48.7">TEC_CONTROLLER.4</text>
<text x="419.8" y="48.7">CELL_TEMP_CONTR.4</text>
<text x="493.9" y="48.7">ADC_CON.4</text>
<text x="225.8" y="59.3">SYNTHESIZER.6</text>
<text x="292.8" y="55.7">TEC_CONTROLLER.5</text>
<text x="419.8" y="55.7">CELL_TEMP_CONTR.5</text>
<text x="493.9" y="55.7">ADC_CON.5</text>
<text x="292.8" y="62.8">TEC_CONTROLLER.6</text>
<text x="419.8" y="62.8">CELL_TEMP_CONTR.6</text>
<text x="493.9" y="62.8">ADC_CON.6</text>
<text x="225.8" y="66.3">SYNTHESIZER.7</text>
<text x="292.8" y="69.9">TEC_CONTROLLER.7</text>
<text x="419.8" y="69.9">CELL_TEMP_CONTR.7</text>
<text x="225.8" y="73.4">SYNTHESIZER.8</text>
<text x="292.8" y="76.9">TEC_CONTROLLER.8</text>
<text x="419.8" y="76.9">CELL_TEMP_CONTR.8</text>
</g>
<g font-size="2.1" fill="#a54b4b">
<text x="96.7" y="43.4">1</text>
<text x="105.7" y="45.1">VREG</text>
<text x="119.7" y="45.1">VIN</text>
<text x="131.3" y="43.4">8</text>
<text x="96.7" y="50.5">2</text>
<text x="105.7" y="52.2">VOUT</text>
<text x="120.7" y="52.2">EN</text>
<text x="131.3" y="50.5">7</text>
<text x="96.7" y="57.5">3</text>
<text x="105.7" y="59.2">BYP</text>
<text x="119.6" y="59.2">REF</text>
<text x="131.3" y="57.5">6</text>
<text x="96.7" y="64.6">4</text>
<text x="131.3" y="64.6">5</text>
<text x="105.7" y="66.3">GND</text>
<text x="117.8" y="66.3">RSEN</text>
<text x="347.6" y="124.5">VCC</text>
<text x="402.9" y="124.5">CELL_HEAT2</text>
<text x="345.8" y="131.6">GND1</text>
<text x="359.7" y="126.3">VCC</text>
<text x="378.9" y="126.3">CELL_HEATER2</text>
<text x="402.9" y="131.6">CELL_HEAT1</text>
<text x="239.2" y="137.2" transform="rotate(-90 239.2 137.2)">2</text>
<text x="359.7" y="133.3">GND1</text>
<text x="378.9" y="133.3">CELL_HEATER1</text>
<text x="473.8" y="132.5" transform="rotate(-90 473.8 132.5)">P$1</text>
<text x="487.9" y="132.5" transform="rotate(-90 487.9 132.5)">P$1</text>
<text x="502" y="132.5" transform="rotate(-90 502 132.5)">P$1</text>
<text x="232.9" y="142.2">1</text>
<text x="249.1" y="138.7">4</text>
<text x="345.8" y="138.7">GND2</text>
<text x="359.7" y="140.4">GND2</text>
<text x="381.5" y="140.4">MAG_FIELD2</text>
<text x="402.9" y="138.7">MAG_FIELD2</text>
<text x="72" y="149.2">8</text>
<text x="117.2" y="149.2">7</text>
<text x="156.7" y="145.7">1</text>
<text x="165.6" y="147.4">REF1</text>
<text x="181.8" y="147.4">REF2</text>
<text x="194.8" y="145.7">8</text>
<text x="239.2" y="149.9" transform="rotate(-90 239.2 149.9)">5</text>
<text x="249.1" y="145.7">3</text>
<text x="343.3" y="145.7">LD_TH+</text>
<text x="359.7" y="147.4">LD_TH+</text>
<text x="389.1" y="147.4">GND6</text>
<text x="402.9" y="145.7">GND6</text>
<text x="472" y="144.1" transform="rotate(-90 472 144.1)">P$1</text>
<text x="486.1" y="144.1" transform="rotate(-90 486.1 144.1)">P$1</text>
<text x="500.2" y="144.1" transform="rotate(-90 500.2 144.1)">P$1</text>
<text x="81" y="151">VCC</text>
<text x="103.4" y="154.5">DOUT</text>
<text x="103.6" y="151">VOUT</text>
<text x="117.2" y="152.8">4</text>
<text x="345.8" y="152.8">GND3</text>
<text x="359.7" y="154.5">GND3</text>
<text x="386" y="154.5">LD_TEC-</text>
<text x="402.9" y="152.8">LD_TEC-</text>
<text x="72" y="156.3">6</text>
<text x="72" y="159.8">2</text>
<text x="81" y="158">REF</text>
<text x="81" y="161.6">DIN</text>
<text x="156.7" y="156.3">2</text>
<text x="165.6" y="158">-IN</text>
<text x="182.5" y="158">+VS</text>
<text x="194.8" y="156.3">7</text>
<text x="342" y="159.8">LD_TEC+</text>
<text x="359.7" y="161.6">LD_TEC+</text>
<text x="389.1" y="161.6">GND7</text>
<text x="402.9" y="159.8">GND7</text>
<text x="72" y="163.3">3</text>
<text x="72" y="166.9">1</text>
<text x="81" y="165.1">CS/LD</text>
<text x="156.7" y="166.9">3</text>
<text x="194.8" y="166.9">6</text>
<text x="340.2" y="166.9">LD_ANODE</text>
<text x="402.9" y="166.9">GND8</text>
<text x="72" y="173.9">5</text>
<text x="81" y="168.6">CLK</text>
<text x="165.6" y="168.6">+IN</text>
<text x="182.6" y="168.6">OUT</text>
<text x="345.8" y="173.9">GND4</text>
<text x="359.7" y="168.6">LD_ANODE</text>
<text x="389.1" y="168.6">GND8</text>
<text x="402.9" y="173.9">MAG_FIELD1</text>
<text x="81" y="175.7">GND</text>
<text x="156.7" y="177.5">4</text>
<text x="165.6" y="179.2">-VS</text>
<text x="180" y="179.2">SENSE</text>
<text x="194.8" y="177.5">5</text>
<text x="359.7" y="175.7">GND4</text>
<text x="381.5" y="175.7">MAG_FIELD1</text>
<text x="345.8" y="181">GND5</text>
<text x="359.7" y="182.7">GND5</text>
<text x="384.5" y="182.7">TH_CELL2</text>
<text x="402.9" y="181">TH_CELL2</text>
<text x="347.4" y="188">PD+</text>
<text x="359.7" y="189.8">PD+</text>
<text x="384.5" y="189.8">TH_CELL1</text>
<text x="402.9" y="188">TH_CELL1</text>
<text x="419.1" y="265.6" transform="rotate(-90 419.1 265.6)">19</text>
<text x="422.6" y="265.6" transform="rotate(-90 422.6 265.6)">17</text>
<text x="426.2" y="265.6" transform="rotate(-90 426.2 265.6)">15</text>
<text x="429.7" y="265.6" transform="rotate(-90 429.7 265.6)">13</text>
<text x="433.2" y="265.6" transform="rotate(-90 433.2 265.6)">11</text>
<text x="436.7" y="265.6" transform="rotate(-90 436.7 265.6)">9</text>
<text x="440.3" y="265.6" transform="rotate(-90 440.3 265.6)">7</text>
<text x="443.8" y="265.6" transform="rotate(-90 443.8 265.6)">5</text>
<text x="447.3" y="265.6" transform="rotate(-90 447.3 265.6)">3</text>
<text x="450.9" y="265.6" transform="rotate(-90 450.9 265.6)">1</text>
<text x="242.7" y="278.3" transform="rotate(-90 242.7 278.3)">2</text>
<text x="252.6" y="279.8">4</text>
<text x="160.2" y="286.8">1</text>
<text x="198.3" y="286.8">8</text>
<text x="236.4" y="283.3">1</text>
<text x="252.6" y="286.8">3</text>
<text x="419.1" y="283.9" transform="rotate(-90 419.1 283.9)">20</text>
<text x="422.6" y="283.9" transform="rotate(-90 422.6 283.9)">18</text>
<text x="426.2" y="283.9" transform="rotate(-90 426.2 283.9)">16</text>
<text x="429.7" y="283.9" transform="rotate(-90 429.7 283.9)">14</text>
<text x="433.2" y="283.9" transform="rotate(-90 433.2 283.9)">12</text>
<text x="436.7" y="283.9" transform="rotate(-90 436.7 283.9)">10</text>
<text x="440.3" y="282.6" transform="rotate(-90 440.3 282.6)">8</text>
<text x="443.8" y="282.6" transform="rotate(-90 443.8 282.6)">6</text>
<text x="447.3" y="282.6" transform="rotate(-90 447.3 282.6)">4</text>
<text x="450.9" y="282.6" transform="rotate(-90 450.9 282.6)">2</text>
<text x="72" y="290.3">8</text>
<text x="81" y="292.1">VCC</text>
<text x="103.6" y="292.1">VOUT</text>
<text x="117.2" y="290.3">7</text>
<text x="117.2" y="293.9">4</text>
<text x="169.2" y="288.6">REF1</text>
<text x="185.3" y="288.6">REF2</text>
<text x="242.7" y="291" transform="rotate(-90 242.7 291)">5</text>
<text x="72" y="297.4">6</text>
<text x="81" y="299.1">REF</text>
<text x="103.4" y="295.6">DOUT</text>
<text x="160.2" y="297.4">2</text>
<text x="169.2" y="299.1">-IN</text>
<text x="186" y="299.1">+VS</text>
<text x="198.3" y="297.4">7</text>
<text x="72" y="300.9">2</text>
<text x="72" y="304.5">3</text>
<text x="81" y="302.7">DIN</text>
<text x="72" y="308">1</text>
<text x="81" y="306.2">CS/LD</text>
<text x="81" y="309.7">CLK</text>
<text x="160.2" y="308">3</text>
<text x="169.2" y="309.7">+IN</text>
<text x="186.2" y="309.7">OUT</text>
<text x="198.3" y="308">6</text>
<text x="72" y="315">5</text>
<text x="81" y="316.8">GND</text>
<text x="160.2" y="318.6">4</text>
<text x="169.2" y="320.3">-VS</text>
<text x="183.5" y="320.3">SENSE</text>
<text x="198.3" y="318.6">5</text>
</g>
<g font-size="1.8" fill="#a54b4b">
<text x="102.3" y="37">ADM7150</text>
<text x="469.2" y="125.2">GND</text>
<text x="483.3" y="125.2">GND</text>
<text x="497.4" y="125.2">GND</text>
</g>
<g font-size="1.8" fill="#838383">
<text x="102.3" y="72.3">U$5</text>
<text x="235.6" y="137.9">-VS</text>
<text x="244.5" y="140.8">-</text>
<text x="235.7" y="149.6">+VS</text>
<text x="244.8" y="147.1">+</text>
<text x="239.1" y="279">-VS</text>
<text x="248" y="281.9">-</text>
<text x="239.2" y="290.7">+VS</text>
<text x="248.4" y="288.2">+</text>
</g>
</svg>
